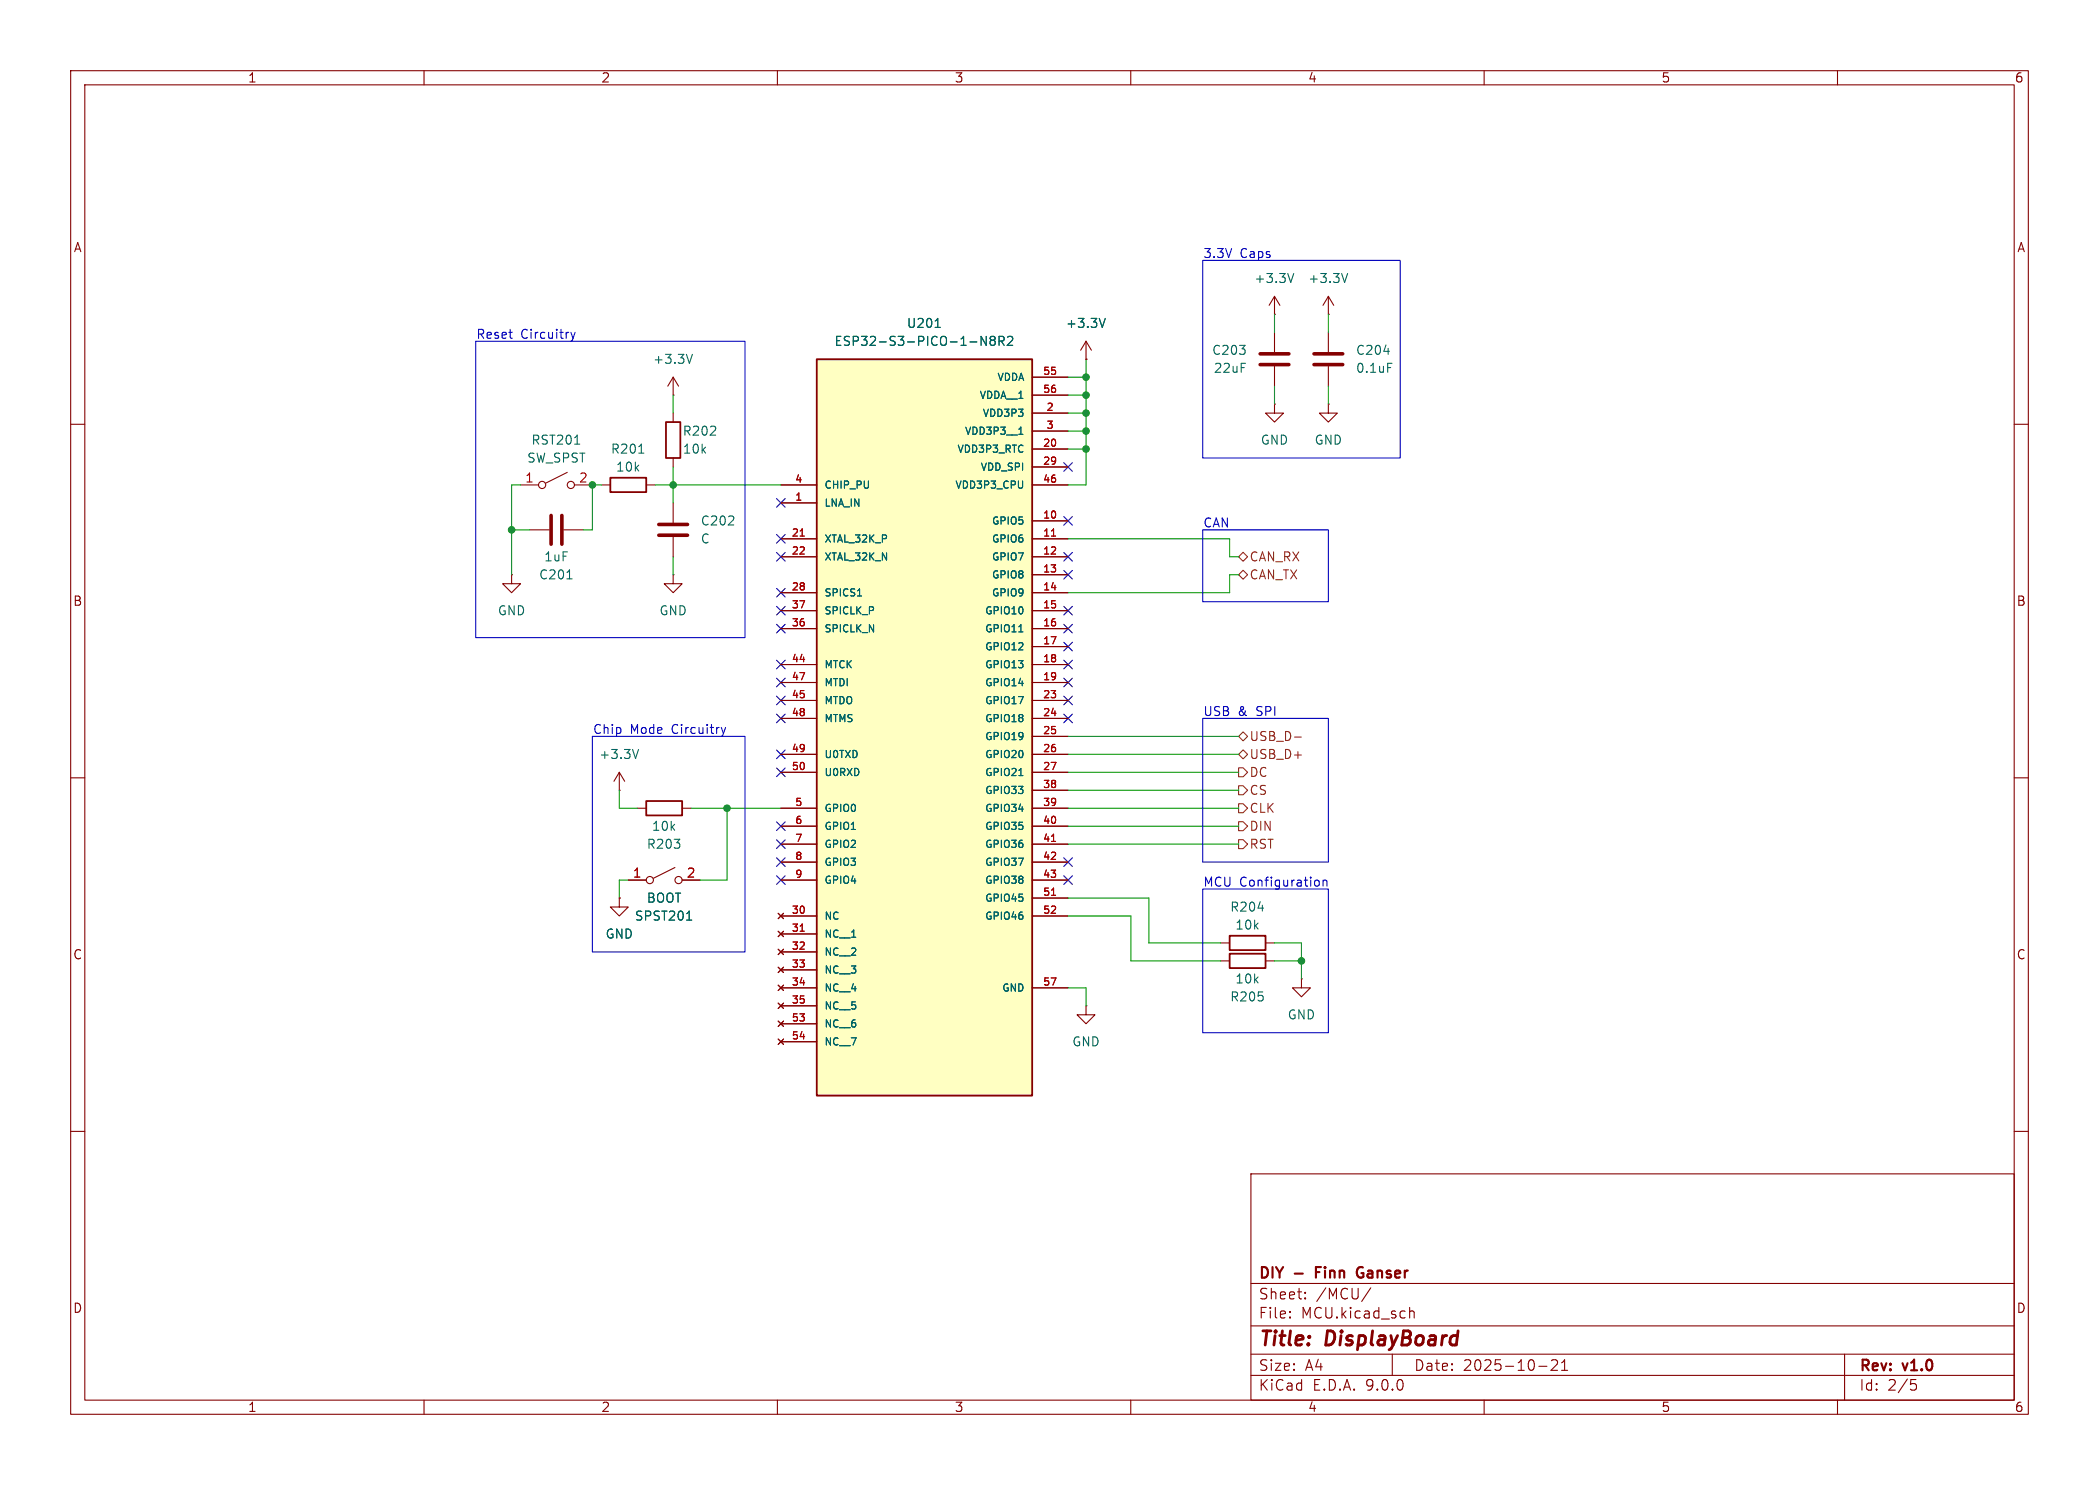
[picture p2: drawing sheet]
<svg xmlns="http://www.w3.org/2000/svg" width="297mm" height="210mm" viewBox="0 0 297 210" stroke-linecap="round" stroke-linejoin="round" font-family="sans-serif">
<g fill="none" stroke="#840000" stroke-width=".15">
<path d="M10 10h277v190h-277zM12 12h273v186h-273zM60 10v2M110 10v2M160 10v2M210 10v2M260 10v2M153.7 50.8h.1M153.7 48.3l-.8 1.2M153.7 48.3l.7 1.2M153.7 48.3v2.5M180.3 57.2v1.2h1.3l-1.3 1.3-1.2-1.3h1.2"/>
<path d="M180.3 57.2h.1M180.3 44.5h.1M180.3 41.9l-.7 1.3M180.3 41.9l.8 1.3M180.3 41.9v2.6M188 44.5h.1M188 57.2v1.2h1.2l-1.2 1.3-1.3-1.3h1.3M188 57.2h.1M188 41.9l-.8 1.3M188 41.9l.7 1.3M188 41.9v2.6M188 47v2.8"/>
<path d="M188 51.8v2.8M10 60h2M73.7 68.6h2.5M80.3 66.8l-3.1 1.5M81.3 68.6h2.5M85.1 68.6h1.3M91.4 68.6h1.3M95.2 71.1v2.8M95.2 75.9v2.8M285 60h2M72.4 81.3v1.3h1.3l-1.3 1.2-1.3-1.2h1.3M72.4 81.3h.1"/>
<path d="M10 110h2M87.6 111.8h.1M87.6 109.2l-.7 1.3M87.6 109.2l.8 1.3M87.6 109.2v2.6M90.2 114.3h1.2M96.5 114.3h1.3M285 110h2M87.6 127v1.3h1.3l-1.3 1.2-1.2-1.2h1.2M87.6 127h.1M88.9 124.5h2.5M95.5 122.7l-3 1.5"/>
<path d="M96.5 124.5h2.6M172.7 133.4h1.3M179.1 133.4h1.2M153.7 142.2v1.3h1.2l-1.2 1.3-1.3-1.3h1.3M153.7 142.2h.1M10 160h2M177 166h108v32h-108zM285 160h2M60 198v2M110 198v2M160 198v2M177 194.5h108"/>
<path d="M177 191.5h108M177 187.5h108M177 181.5h108M182.5 186.3h.1l-.1 .1M182.5 186.3v.1M182.5 185.5v.1M182.5 185.5h.1l-.1 .1M184.7 183.6v.1M184.7 183.6h-.1l.1 .1M184.7 182.8v.1M184.7 182.8h-.1l.1 .1M194 182.1l-1.3 2"/>
<path d="M197 191.5v3M199.5 184.9v1.5M199.5 185.5a.37 .37 0 0 1 .6 .1v.8M210 198v2M217.7 193.2h1.2M219.5 192.4l.2-.1 .5 .1a.41 .41 0 0 1 .1 .5l-.8 .9h.9M221 193.8h.8M221 192.7l.4-.4v1.5M260 198v2M261 191.5v6.5M270.4 195.1h.7M270.5 195.7h.4l.3 .3v.3l-.2 .2-.5 .1"/>
<circle cx="76.7" cy="68.6" r=".51"/>
<circle cx="80.8" cy="68.6" r=".51"/>
<circle cx="91.9" cy="124.5" r=".51"/>
<circle cx="96" cy="124.5" r=".51"/>
</g>
<path d="M186.2 179.9h.5M186.9 179.2h-.7v1.5M192.7 179.2a.78 .78 0 0 0-.7 .5 .78 .78 0 0 0 .3 .9l.2 .1 .3-.1M192.6 180h.3" fill="none" stroke="#840000" stroke-width=".3"/>
<path d="M86.4 67.6h5v2h-5zM91.4 113.3h5.1v2h-5.1zM174 132.3h5.1v2.1h-5.1z" fill="none" stroke="#840000" stroke-width=".25"/>
<path d="M183.1 38.7l-.5 1.2M190.7 38.7l-.4 1.2M156.4 45l-.4 1.3M195.8 49.7h.8M196.4 51.4h.6M81.3 62.8h.7M90.4 64.1h.7M90.4 106l-.5 1.3M97.2 130.1h.7M178 128.4h.8" fill="none" stroke="#006464" stroke-width=".15"/>
<path d="M185.9 50h4.1M185.9 51.6h4.1M93.2 74.2h4.1M93.2 75.7h4.1" fill="none" stroke="#840000" stroke-width=".51"/>
<path d="M115.6 50.8h30.4v104.1h-30.4z" fill="#ffffc2"/>
<path d="M94.2 59.7h2.1v5.1h-2.1zM115.6 50.8h30.4v104.1h-30.4zM174 134.9h5.1v2h-5.1z" fill="none" stroke="#840000" stroke-width=".25"/>
<g fill="none" stroke="#840000" stroke-width=".15">
<path d="M95.2 55.9h.1M95.2 53.3l-.7 1.3M95.2 53.3l.8 1.3M95.2 53.3v2.6M95.2 58.4v1.3M146 53.3h5.1M146 55.9h5.1M146 58.4h5.1M153.7 50.8h.1M180.3 47v2.8M180.3 51.8v2.8M74.9 74.9h2.8"/>
<path d="M79.8 74.9h2.7M95.2 64.8v1.2M110.5 68.6h5.1M110.5 71.1h5.1M110.5 76.2h5.1M110.5 78.7h5.1M146 68.6h5.1M146 76.2h5.1M146 78.7h5.1M146 61h5.1M146 63.5h5.1M146 66h5.1"/>
<path d="M146 73.7h5.1M95.2 81.3v1.3h1.3l-1.3 1.2-1.2-1.2h1.2M95.2 81.3h.1M110.5 83.8h5.1M110.5 86.4h5.1M110.5 88.9h5.1M110.5 94h5.1M110.5 96.5h5.1M110.5 99.1h5.1M146 83.8h5.1M146 86.4h5.1M146 88.9h5.1"/>
<path d="M146 94h5.1M146 96.5h5.1M146 99.1h5.1M146 81.3h5.1M146 91.4h5.1M110.5 101.6h5.1M110.5 106.7h5.1M110.5 109.2h5.1M110.5 114.3h5.1M110.5 116.8h5.1M110.5 119.4h5.1M146 101.6h5.1"/>
<path d="M146 106.7h5.1M146 109.2h5.1M146 114.3h5.1M146 116.8h5.1M146 119.4h5.1M146 104.1h5.1M146 111.8h5.1M87.6 127h.1M88.9 124.5h2.5M96.5 124.5h2.6M110.1 129.2l.8 .7M110.1 131.7l.8 .8"/>
<path d="M110.1 134.2l.8 .8M110.1 136.8l.8 .7M110.1 139.3l.8 .8M110.5 121.9h5.1M110.5 124.5h5.1M110.5 129.5h5.1M110.5 132.1h5.1M110.5 134.6h5.1M110.5 137.2h5.1M110.5 139.7h5.1M110.9 129.2l-.8 .7M110.9 131.7l-.8 .8"/>
<path d="M110.9 134.2l-.8 .8M110.9 136.8l-.8 .7M110.9 139.3l-.8 .8M146 121.9h5.1M146 124.5h5.1M146 129.5h5.1M146 139.7h5.1M146 127h5.1M172.7 135.9h1.3M179.1 135.9h1.2M184.1 138.4v1.3h1.3l-1.3 1.3-1.2-1.3h1.2M184.1 138.4h.1"/>
<path d="M110.1 141.9l.8 .7M110.1 144.4l.8 .8M110.1 146.9l.8 .8M110.5 142.2h5.1M110.5 144.8h5.1M110.5 147.3h5.1M110.9 141.9l-.8 .7M110.9 144.4l-.8 .8M110.9 146.9l-.8 .8"/>
</g>
<path d="M113.2 75.8h.6M148.8 75.8h.6M148.8 119h.6M113.2 131.7h.6M148.8 126.6h.6" fill="none" stroke="#a90000" stroke-width=".15"/>
<g fill="none" stroke="#006464" stroke-width=".15">
<path d="M98 50.1l-.5 1.3M132.3 46.3h.7M139.5 47.6v1.2l-.7-1.2v1.2M140.3 48.1l-.2-.2 .2-.3h.3l.2 .2-.2 .3M140.3 48.1l-.2 .3 .1 .3 .1 .1h.4l.1-.2v-.2l-.2-.3M140.3 48.1h.3M141.4 48.2h.6l.1-.2-.1-.3-.2-.1h-.4v1.2M141.7 48.2l.4 .6M142.6 47.7l.2-.1h.3l.1 .1 .1 .2-.1 .2-.7 .7h.8M156.4 45l-.4 1.3M144.2 61.4h.5M80.2 81.9h.7"/>
<path d="M121.3 84.3h.6M144.2 89.4h.5M144.2 109.7h.5M97.2 130.1h.7"/>
</g>
<path d="M178.3 50h4.1M178.3 51.6h4.1M78 72.9v4.1M79.5 72.9v4.1" fill="none" stroke="#840000" stroke-width=".51"/>
<path d="M175.3 78.7l.6-.6 .6 .6-.6 .7zM175.3 81.3l.6-.7 .6 .7-.6 .6zM175.3 113.7h.6l.6 .6-.6 .6h-.6zM175.3 118.7h.6l.6 .7-.6 .6h-.6zM175.3 111.1h.6l.6 .7-.6 .6h-.6zM175.3 106.7l.6-.7 .6 .7-.6 .6zM175.3 108.6h.6l.6 .6-.6 .7h-.6zM175.3 116.2h.6l.6 .6-.6 .7h-.6zM175.3 104.1l.6-.6 .6 .6-.6 .7zM183.2 104.2h.9" fill="none" stroke="#725600" stroke-width=".15"/>
<g fill="none" stroke="#009600" stroke-width=".15">
<path d="M95.2 55.9v2.5M151.1 53.3h2.6M151.1 55.9h2.6M151.1 58.4h2.6M153.7 50.8v17.8h-2.6M180.3 44.5v2.5M180.3 54.6v2.6M188 44.5v2.5M188 54.6v2.6M72.4 74.9h2.5M73.7 68.6h-1.3v12.7M85.1 68.6h-1.3v6.3h-1.3"/>
<path d="M92.7 68.6h17.8M95.2 66v5.1M95.2 78.7v2.6M151.1 61h2.6M151.1 63.5h2.6M151.1 76.2h22.9v2.5h1.3M175.3 81.3h-1.3v2.5h-22.9M87.6 111.8v2.5h2.6M97.8 114.3h12.7M102.9 114.3v10.2h-3.8M151.1 106.7h24.2M151.1 116.8h24.2"/>
<path d="M151.1 109.2h24.2M151.1 104.1h24.2M151.1 111.8h24.2M151.1 114.3h24.2M151.1 119.4h24.2M88.9 124.5h-1.3v2.5M151.1 139.7h2.6v2.5M151.1 129.5h8.9v6.4h12.7M151.1 127h11.5v6.4h10.1M180.3 135.9h3.8M180.3 133.4h3.8v5"/>
</g>
<g fill="none" stroke="#000084" stroke-width=".15">
<path d="M109.9 75.6l1.2 1.2M109.9 78.1l1.2 1.2M109.9 70.5l1.2 1.2M111.1 75.6l-1.2 1.2M111.1 78.1l-1.2 1.2M111.1 70.5l-1.2 1.2M150.5 78.1l1.2 1.2M150.5 73.1l1.2 1.2M150.5 65.4l1.2 1.2M151.7 78.1l-1.2 1.2M151.7 73.1l-1.2 1.2M151.7 65.4l-1.2 1.2"/>
<path d="M109.9 93.4l1.2 1.2M109.9 95.9l1.2 1.2M109.9 98.5l1.2 1.2M109.9 85.8l1.2 1.2M109.9 88.3l1.2 1.2M109.9 83.2l1.2 1.2M111.1 93.4l-1.2 1.2M111.1 95.9l-1.2 1.2M111.1 98.5l-1.2 1.2M111.1 85.8l-1.2 1.2M111.1 88.3l-1.2 1.2M111.1 83.2l-1.2 1.2"/>
<path d="M150.5 80.7l1.2 1.2M150.5 90.8l1.2 1.2M150.5 93.4l1.2 1.2M150.5 88.3l1.2 1.2M150.5 85.8l1.2 1.2M150.5 95.9l1.2 1.2M150.5 98.5l1.2 1.2M151.7 80.7l-1.2 1.2M151.7 90.8l-1.2 1.2M151.7 93.4l-1.2 1.2M151.7 88.3l-1.2 1.2M151.7 85.8l-1.2 1.2"/>
<path d="M151.7 95.9l-1.2 1.2M151.7 98.5l-1.2 1.2M109.9 116.2l1.2 1.2M109.9 118.8l1.2 1.2M109.9 108.6l1.2 1.2M109.9 106.1l1.2 1.2M109.9 101l1.2 1.2M111.1 116.2l-1.2 1.2M111.1 118.8l-1.2 1.2M111.1 106.1l-1.2 1.2M111.1 108.6l-1.2 1.2M111.1 101l-1.2 1.2"/>
<path d="M150.5 101l1.2 1.2M151.7 101l-1.2 1.2M109.9 123.9l1.2 1.2M109.9 121.3l1.2 1.2M111.1 121.3l-1.2 1.2M111.1 123.9l-1.2 1.2M150.5 121.3l1.2 1.2M150.5 123.9l1.2 1.2M151.7 121.3l-1.2 1.2M151.7 123.9l-1.2 1.2"/>
</g>
<g fill="none" stroke="#0000c2" stroke-width=".15">
<path d="M170.2 36.8h27.9v28h-27.9zM67.3 48.3h38.1v41.9h-38.1zM80.8 47l.3 .8M81.1 47.8l-.1 .3-.2 .2M81.4 47l-.3 .8M170.2 74.9h17.8v10.2h-17.8zM83.8 104.1h21.6v30.5h-21.6zM102.1 102.9l.3 .8M102.4 103.7l-.2 .3M102.7 102.9l-.3 .8M170.2 101.6h17.8v20.3h-17.8zM170.2 125.7h17.8v20.4h-17.8z"/>
<path d="M186.2 124.5h.3l.2 .2-.1 .5-.4 .1M187.2 124.6l.2-.1h.3l.1 .8M187.2 124.5v.8"/>
</g>
<g fill="#009600" stroke="#009600" stroke-width=".15">
<circle cx="72.4" cy="74.9" r=".46"/>
<circle cx="83.8" cy="68.6" r=".46"/>
<circle cx="153.7" cy="63.5" r=".46"/>
<circle cx="153.7" cy="61" r=".46"/>
<circle cx="153.7" cy="58.4" r=".46"/>
<circle cx="153.7" cy="53.3" r=".46"/>
<circle cx="153.7" cy="55.9" r=".46"/>
<circle cx="184.1" cy="135.9" r=".46"/>
<circle cx="95.2" cy="68.6" r=".46"/>
<circle cx="102.9" cy="114.3" r=".46"/>
</g>
<g font-size="2.8" fill="#840000">
<text x="178" y="190.9">Title:</text>
<text x="187.7" y="190.9">DisplayBoard</text>
</g>
<g font-size="2.1" fill="#840000">
<text x="178" y="184">Sheet:</text>
<text x="178" y="181.2">DIY</text>
<text x="183.2" y="181.2">-</text>
<text x="186.2" y="184">/MCU/</text>
<text x="186.8" y="181.2">Finn</text>
<text x="193.3" y="181.2">Ganser</text>
<text x="178" y="186.7">File:</text>
<text x="184.1" y="186.7">MCU.kicad_sch</text>
<text x="178" y="196.9">KiCad</text>
<text x="178" y="194.1">Size:</text>
<text x="184.7" y="194.1">A4</text>
<text x="185.7" y="196.9">E.D.A.</text>
<text x="193.3" y="196.9">9.0.0</text>
<text x="200" y="194.1">Date:</text>
<text x="207" y="194.1">2025-10-21</text>
<text x="263" y="194.3">Rev:</text>
<text x="263" y="196.9">Id:</text>
<text x="267.1" y="196.9">2/5</text>
<text x="269.4" y="194.3">v1.0</text>
</g>
<g font-size="1.8" fill="#840000">
<text x="35" y="11.9">1</text>
<text x="85" y="11.9">2</text>
<text x="135" y="11.9">3</text>
<text x="185" y="11.9">4</text>
<text x="235" y="11.9">5</text>
<text x="285" y="11.9">6</text>
<text x="10.3" y="35.9">A</text>
<text x="285.3" y="35.9">A</text>
<text x="10.3" y="85.9">B</text>
<text x="285.3" y="85.9">B</text>
<text x="10.3" y="135.9">C</text>
<text x="285.3" y="135.9">C</text>
<text x="10.3" y="185.9">D</text>
<text x="285.3" y="185.9">D</text>
<text x="35" y="199.9">1</text>
<text x="85" y="199.9">2</text>
<text x="135" y="199.9">3</text>
<text x="185" y="199.9">4</text>
<text x="235" y="199.9">5</text>
<text x="285" y="199.9">6</text>
</g>
<g font-size="1.8" fill="#0000c2">
<text x="170.2" y="36.6">3.3V</text>
<text x="175.5" y="36.6">Caps</text>
<text x="67.3" y="48">Reset</text>
<text x="73.7" y="48">Circuitry</text>
<text x="170.2" y="74.7">CAN</text>
<text x="170.2" y="101.4">USB</text>
<text x="175.2" y="101.4">&amp;</text>
<text x="177.9" y="101.4">SPI</text>
<text x="83.8" y="103.9">Chip</text>
<text x="89.2" y="103.9">Mode</text>
<text x="95.2" y="103.9">Circuitry</text>
<text x="170.2" y="125.5">MCU Configuration</text>
</g>
<g font-size="1.8" fill="#006464">
<text x="177.4" y="40.2">+3.3V</text>
<text x="185" y="40.2">+3.3V</text>
<text x="128.2" y="46.6">U201</text>
<text x="150.7" y="46.6">+3.3V</text>
<text x="92.3" y="51.7">+3.3V</text>
<text x="118" y="49.1">ESP32-S3-PICO-1-N8R2</text>
<text x="171.4" y="50.4">C203</text>
<text x="171.7" y="52.9">22uF</text>
<text x="191.8" y="50.4">C204</text>
<text x="191.8" y="52.9">0.1uF</text>
<text x="74.5" y="65.6">SW_SPST</text>
<text x="75.1" y="63.1">RST201</text>
<text x="86.3" y="64.4">R201</text>
<text x="96.5" y="61.8">R202</text>
<text x="96.5" y="64.4">10k</text>
<text x="178.3" y="63.1">GND</text>
<text x="185.9" y="63.1">GND</text>
<text x="87.1" y="66.9">10k</text>
<text x="99.1" y="74.5">C202</text>
<text x="99.1" y="77.1">C</text>
<text x="76.2" y="82.1">C201</text>
<text x="76.9" y="79.6">1uF</text>
<text x="70.4" y="87.2">GND</text>
<text x="93.2" y="87.2">GND</text>
<text x="84.7" y="107.5">+3.3V</text>
<text x="92.2" y="117.7">10k</text>
<text x="91.4" y="120.2">R203</text>
<text x="89.7" y="130.4">SPST201</text>
<text x="91.4" y="127.9">BOOT</text>
<text x="174" y="129.1">R204</text>
<text x="174.7" y="131.7">10k</text>
<text x="85.6" y="132.9">GND</text>
<text x="174" y="141.8">R205</text>
<text x="174.7" y="139.3">10k</text>
<text x="151.6" y="148.2">GND</text>
<text x="182.1" y="144.4">GND</text>
</g>
<g font-size="1.8" fill="#a90000">
<text x="74.2" y="68.3">1</text>
<text x="81.8" y="68.3">2</text>
<text x="89.5" y="124.2">1</text>
<text x="97.1" y="124.2">2</text>
</g>
<g font-size="1.8" fill="#725600">
<text x="176.7" y="82.1">CAN_TX</text>
<text x="176.7" y="79.6">CAN_RX</text>
<text x="176.7" y="107.5">USB_D+</text>
<text x="176.7" y="105">USB_D-</text>
<text x="176.7" y="112.6">CS</text>
<text x="176.7" y="110.1">DC</text>
<text x="176.7" y="115.2">CLK</text>
<text x="176.7" y="117.7">DIN</text>
<text x="176.7" y="120.2">RST</text>
</g>
<g font-size="1.4" fill="#a90000">
<text x="147.5" y="53.1">55</text>
<text x="147.5" y="55.6">56</text>
<text x="148" y="58.2">2</text>
<text x="147.5" y="63.2">20</text>
<text x="147.5" y="65.8">29</text>
<text x="148" y="60.7">3</text>
<text x="112.4" y="68.3">4</text>
<text x="112.4" y="70.9">1</text>
<text x="147.5" y="68.3">46</text>
<text x="111.9" y="75.9">21</text>
<text x="147.5" y="73.4">10</text>
<text x="147.5" y="75.9">11</text>
<text x="111.9" y="78.5">22</text>
<text x="111.9" y="83.6">28</text>
<text x="147.5" y="78.5">12</text>
<text x="147.5" y="81">13</text>
<text x="147.5" y="83.6">14</text>
<text x="111.9" y="86.1">37</text>
<text x="111.9" y="88.6">36</text>
<text x="147.5" y="86.1">15</text>
<text x="147.5" y="88.6">16</text>
<text x="111.9" y="93.7">44</text>
<text x="147.5" y="91.2">17</text>
<text x="147.5" y="93.7">18</text>
<text x="111.9" y="96.3">47</text>
<text x="111.9" y="98.8">45</text>
<text x="111.9" y="101.3">48</text>
<text x="147.5" y="96.3">19</text>
<text x="147.5" y="98.8">23</text>
<text x="147.5" y="101.3">24</text>
<text x="111.9" y="106.4">49</text>
<text x="147.5" y="103.9">25</text>
<text x="147.5" y="106.4">26</text>
<text x="111.9" y="109">50</text>
<text x="147.5" y="109">27</text>
<text x="147.5" y="111.5">38</text>
<text x="112.4" y="114">5</text>
<text x="112.4" y="116.6">6</text>
<text x="112.4" y="119.1">7</text>
<text x="147.5" y="114">39</text>
<text x="147.5" y="116.6">40</text>
<text x="147.5" y="119.1">41</text>
<text x="112.4" y="121.7">8</text>
<text x="112.4" y="124.2">9</text>
<text x="147.5" y="121.7">42</text>
<text x="147.5" y="124.2">43</text>
<text x="111.9" y="129.3">30</text>
<text x="111.9" y="131.8">31</text>
<text x="147.5" y="126.7">51</text>
<text x="147.5" y="129.3">52</text>
<text x="111.9" y="134.4">32</text>
<text x="111.9" y="136.9">33</text>
<text x="111.9" y="139.4">34</text>
<text x="111.9" y="142">35</text>
<text x="147.5" y="139.4">57</text>
<text x="111.9" y="144.5">53</text>
<text x="111.9" y="147.1">54</text>
</g>
<g font-size="1.4" fill="#006464">
<text x="138.5" y="56.6">VDDA__1</text>
<text x="138.9" y="59.2">VDD3P3</text>
<text x="141" y="54.1">VDDA</text>
<text x="135.3" y="64.2">VDD3P3_RTC</text>
<text x="136.4" y="61.7">VDD3P3__1</text>
<text x="116.6" y="69.3">CHIP_PU</text>
<text x="116.6" y="71.9">LNA_IN</text>
<text x="135.1" y="69.3">VDD3P3_CPU</text>
<text x="138.6" y="66.8">VDD_SPI</text>
<text x="116.6" y="76.9">XTAL_32K_P</text>
<text x="140.2" y="74.4">GPIO5</text>
<text x="140.2" y="76.9">GPIO6</text>
<text x="116.6" y="79.5">XTAL_32K_N</text>
<text x="140.2" y="79.5">GPIO7</text>
<text x="140.2" y="82">GPIO8</text>
<text x="116.6" y="84.6">SPICS1</text>
<text x="116.6" y="87.1">SPICLK_P</text>
<text x="116.6" y="89.6">SPICLK_N</text>
<text x="139.3" y="87.1">GPIO10</text>
<text x="139.3" y="89.6">GPIO11</text>
<text x="140.2" y="84.6">GPIO9</text>
<text x="116.6" y="94.7">MTCK</text>
<text x="139.3" y="92.2">GPIO12</text>
<text x="139.3" y="94.7">GPIO13</text>
<text x="116.6" y="97.3">MTDI</text>
<text x="116.6" y="99.8">MTDO</text>
<text x="139.3" y="97.3">GPIO14</text>
<text x="139.3" y="99.8">GPIO17</text>
<text x="116.6" y="102.3">MTMS</text>
<text x="116.6" y="107.4">U0TXD</text>
<text x="139.3" y="102.3">GPIO18</text>
<text x="139.3" y="104.9">GPIO19</text>
<text x="139.3" y="107.4">GPIO20</text>
<text x="116.6" y="110">U0RXD</text>
<text x="139.3" y="110">GPIO21</text>
<text x="139.3" y="112.5">GPIO33</text>
<text x="116.6" y="115">GPIO0</text>
<text x="116.6" y="117.6">GPIO1</text>
<text x="139.3" y="115">GPIO34</text>
<text x="139.3" y="117.6">GPIO35</text>
<text x="116.6" y="120.1">GPIO2</text>
<text x="116.6" y="122.7">GPIO3</text>
<text x="116.6" y="125.2">GPIO4</text>
<text x="139.3" y="120.1">GPIO36</text>
<text x="139.3" y="122.7">GPIO37</text>
<text x="139.3" y="125.2">GPIO38</text>
<text x="116.6" y="130.3">NC</text>
<text x="139.3" y="127.7">GPIO45</text>
<text x="139.3" y="130.3">GPIO46</text>
<text x="116.6" y="132.8">NC__1</text>
<text x="116.6" y="135.4">NC__2</text>
<text x="116.6" y="137.9">NC__3</text>
<text x="116.6" y="140.4">NC__4</text>
<text x="116.6" y="143">NC__5</text>
<text x="141.7" y="140.4">GND</text>
<text x="116.6" y="145.5">NC__6</text>
<text x="116.6" y="148.1">NC__7</text>
</g>
</svg>
